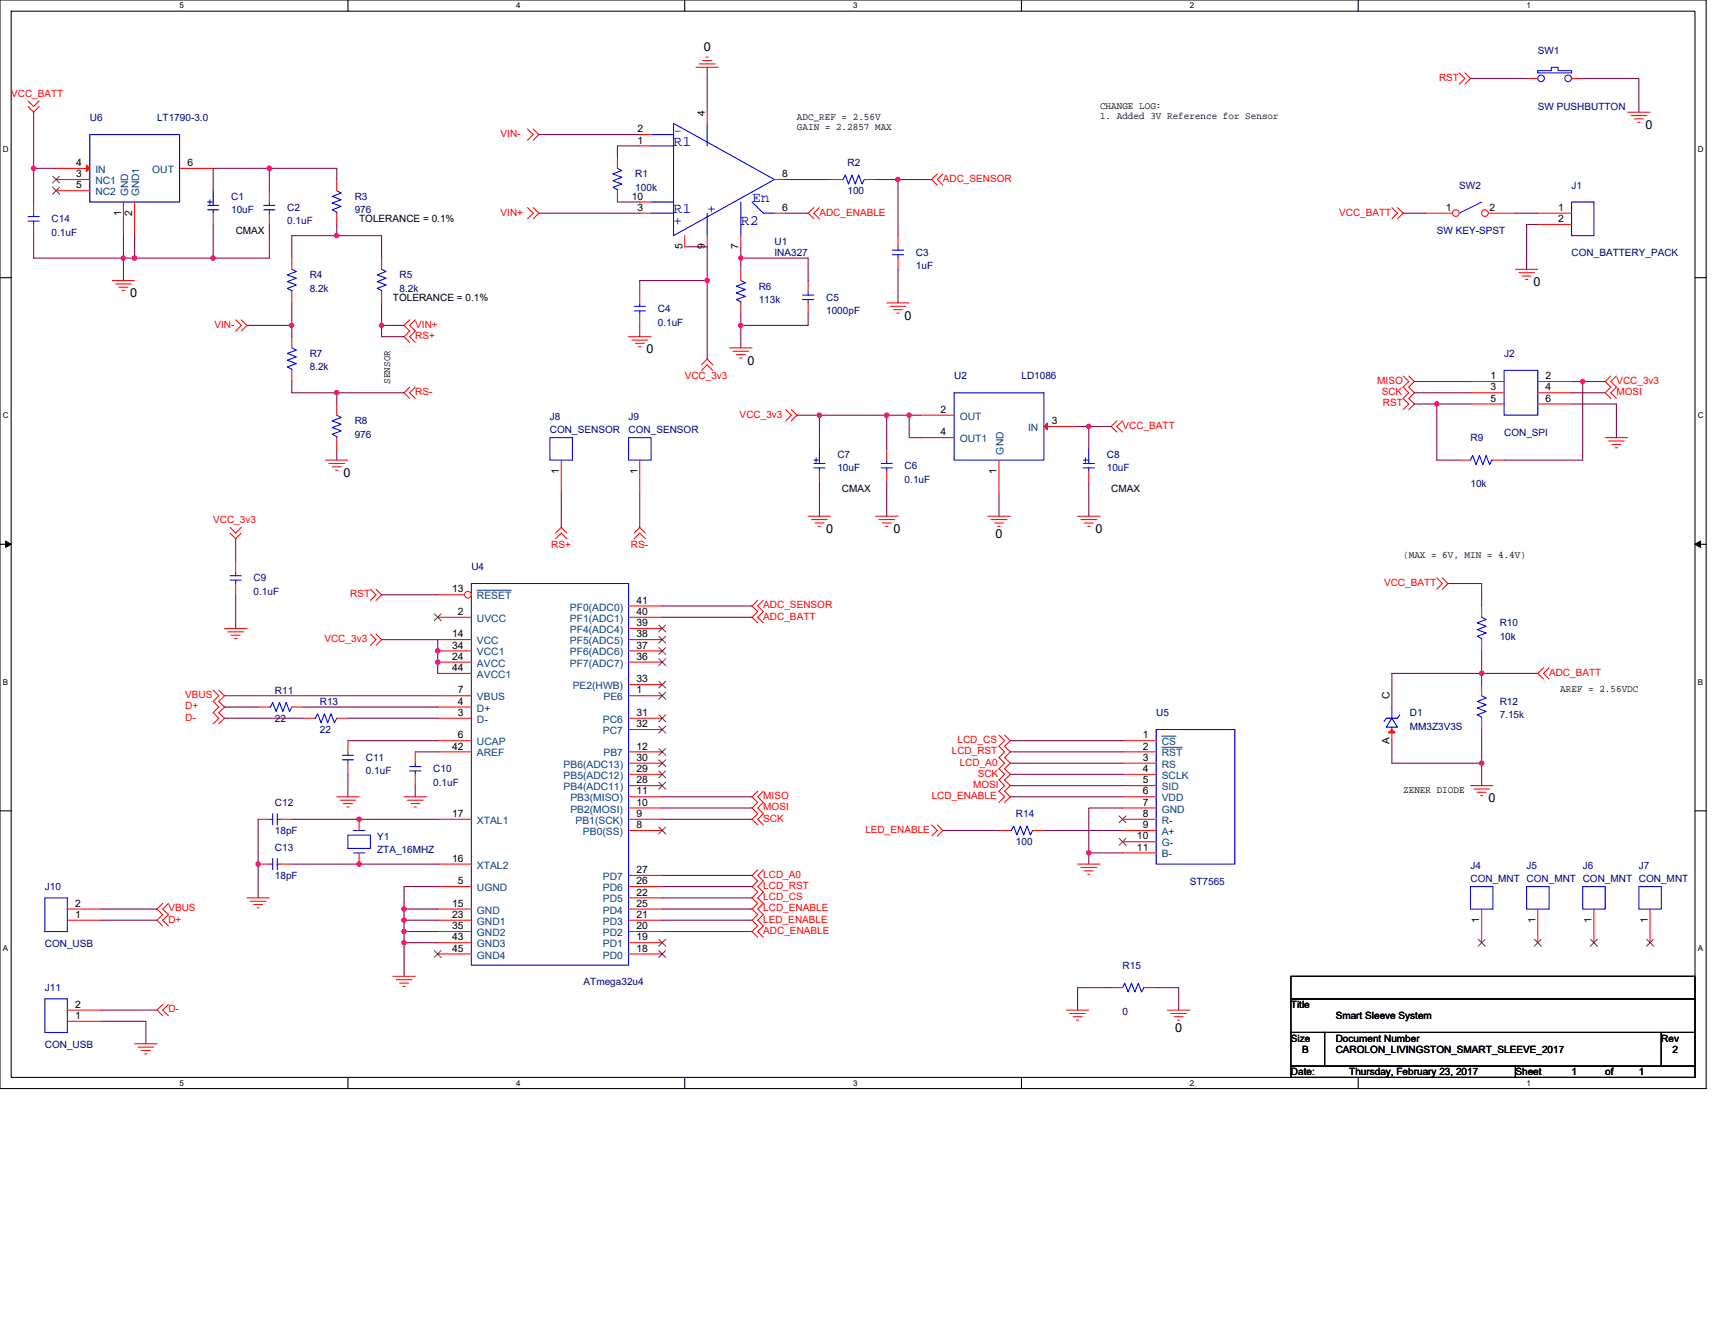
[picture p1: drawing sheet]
<svg xmlns="http://www.w3.org/2000/svg" width="279mm" height="216mm" viewBox="0 0 279 216" stroke-linecap="round" stroke-linejoin="round" font-family="sans-serif">
<path d="M0 0h278v177.4h-278zM1.8 1.8h274.3v173.8h-274.3z" fill="none" stroke="#000" stroke-width=".17"/>
<g fill="#fff">
<path d="M29.3 .2h.7v1.5h-.7z"/>
<path d="M29.3 175.7h.7v1.5h-.7z"/>
</g>
<path d="M56.7 0v1.8M56.7 175.6v1.8" fill="none" stroke="#000" stroke-width=".17"/>
<g fill="#fff">
<path d="M84.1 .2h.7v1.5h-.7z"/>
<path d="M84.1 175.7h.7v1.5h-.7z"/>
</g>
<path d="M111.5 0v1.8M111.5 175.6v1.8" fill="none" stroke="#000" stroke-width=".17"/>
<g fill="#fff">
<path d="M139 .2h.7v1.5h-.7z"/>
<path d="M139 175.7h.7v1.5h-.7z"/>
</g>
<path d="M166.4 0v1.8M166.4 175.6v1.8" fill="none" stroke="#000" stroke-width=".17"/>
<g fill="#fff">
<path d="M193.8 .2h.8v1.5h-.8z"/>
<path d="M193.8 175.7h.8v1.5h-.8z"/>
</g>
<path d="M221.3 0v1.8M221.3 175.6v1.8" fill="none" stroke="#000" stroke-width=".17"/>
<g fill="#fff">
<path d="M248.7 .2h.7v1.5h-.7z"/>
<path d="M248.7 175.7h.7v1.5h-.7z"/>
<path d="M.5 23.5h.9v1.5h-.9z"/>
<path d="M276.6 23.5h1v1.5h-1z"/>
<path d="M.5 67h.9v1.4h-.9z"/>
<path d="M276.6 67h1v1.4h-1z"/>
</g>
<path d="M0 45.3h1.8M276.1 45.3h1.9" fill="none" stroke="#000" stroke-width=".17"/>
<g fill="#fff">
<path d="M.5 110.4h.8v1.5h-.8z"/>
<path d="M276.6 110.4h.9v1.5h-.9z"/>
</g>
<path d="M0 88.7h1.8M276.1 88.7h1.9" fill="none" stroke="#000" stroke-width=".17"/>
<path d="M.9 88.2l.9 .5-.9 .5zM276.1 88.7l1-.5v1z" fill="#000" stroke="#000" stroke-width=".16"/>
<g fill="#fff">
<path d="M.5 153.8h.8v1.5h-.8z"/>
<path d="M276.6 153.8h.9v1.5h-.9z"/>
</g>
<path d="M0 132.1h1.8M276.1 132.1h1.9M210.3 159.1h65.8v3.7h-65.8zM210.3 162.8h65.8v5.4h-65.8zM210.3 168.2h5.5v5.5h-5.5zM210.3 173.7h36.6v1.9h-36.6zM215.8 168.2h54.9v5.5h-54.9zM246.9 173.7h29.2v1.9h-29.2zM270.7 168.2h5.4v5.5h-5.4z" fill="none" stroke="#000" stroke-width=".17"/>
<g fill="none" stroke="#f00" stroke-width=".17">
<path d="M4.6 17.4l.9 .9 .9-.9M4.6 16.4l.9 1 .9-1M113.4 11h3.6M113.9 10.4h2.6M114.5 9.9h1.4M115 9.3h.4M115.2 18.3v1.8M237.7 11.9l1 .9-1 .9M238.7 11.9l.9 .9-.9 .9M248.7 12.8h1.8M256 12.8h1.9M265.2 18.3h3.6"/>
<path d="M265.7 18.8h2.6M266.3 19.4h1.4M266.8 19.9h.4M85.9 21l1 .9-1 1M85.9 33.8l1 .9-1 .9M86.9 21l.9 .9-.9 1M86.9 33.8l.9 .9-.9 .9M100.6 25.6v1.8M100.6 31.1v1.8M104.2 21.9h1.9M104.2 34.7h1.9M104.2 23.8h1.9"/>
<path d="M104.2 32.9h1.9M111.5 38.4v1.8M115.2 38.4v1.8M120.7 38.4v1.8M126.2 29.3h1.8M126.2 34.7h1.8M132.6 33.8l-.9 .9 .9 .9M133.5 33.8l-.9 .9 .9 .9M152.7 28.3l-.9 1 .9 .9M153.6 28.3l-.9 1 .9 .9M226.8 33.8l.9 .9-.9 .9M227.7 33.8l.9 .9-.9 .9"/>
<path d="M250.5 34.7h5.5M250.5 36.6h5.5M18.3 45.7h3.6M18.8 46.3h2.6M19.4 46.8h1.4M19.9 47.3h.4M38.4 52.1l.9 .9-.9 .9M39.3 52.1l.9 .9-.9 .9M62.2 42.1v1.8M62.2 47.5v1.9M66.7 52.1l-.9 .9 .9 .9-.9 1 .9 .9M67.6 52.1l-.9 .9 .9 .9-.9 1 .9 .9"/>
<path d="M102.4 54.9h3.7M103 55.4h2.5M103.5 55.9h1.5M104.1 56.5h.3M104.2 51.2v1.8M104.2 47.5v1.9M114.3 59.4l.9-.9 .9 .9M118.9 56.7h3.6M119.4 57.2h2.6M120 57.8h1.4M120.5 58.3h.4M131.7 49.4v1.8"/>
<path d="M131.7 45.7v1.8M144.5 49.4h3.6M145 49.9h2.6M145.6 50.5h1.4M146.1 51h.4M246.9 43.9h3.6M247.4 44.4h2.6M248 45h1.4M248.5 45.5h.4M53 75h3.7M53.6 75.5h2.5M54.1 76.1h1.5"/>
<path d="M54.7 76.6h.3M66.7 63.1l-.9 .9 .9 .9M67.6 63.1l-.9 .9 .9 .9M91.4 75v5.5M114.3 60.3l.9-.9 .9 .9M128 66.7l.9 .9-.9 1M128.9 66.7l.9 .9-.9 1M144.5 76.8v1.8M144.5 73.2v1.8M181.9 68.6l-.9 .9 .9 .9M182.9 68.6l-1 .9 1 .9M228.6 61.3l.9 .9-.9 .9 .9 .9-.9 .9 .9 .9-.9 .9"/>
<path d="M229.5 61.3l.9 .9-.9 .9 .9 .9-.9 .9 .9 .9-.9 .9M261.5 71.3h3.7M262.1 71.9h2.5M262.4 61.3l-.9 .9 .9 .9-.9 .9 .9 .9M262.6 72.4h1.5M263.2 73h.3M263.3 61.3l-.9 .9 .9 .9-.9 .9 .9 .9M37.5 86.9l.9 .9 .9-.9M37.5 85.9l.9 1 .9-1M60.3 96l1 .9-1 .9M61.3 96l.9 .9-.9 .9M90.5 86.9l.9-1 1 1"/>
<path d="M90.5 87.8l.9-.9 1 .9M102.4 98.7h5.5M103.3 86.9l.9-1 1 1M103.3 87.8l.9-.9 1 .9M123.4 97.8l-.9 .9 .9 1-.9 .9 .9 .9M124.4 97.8l-1 .9 1 1-1 .9 1 .9M131.7 84.1h3.6M132.2 84.7h2.6M132.8 85.2h1.4M133.3 85.8h.4M142.6 84.1h3.7M143.2 84.7h2.6"/>
<path d="M143.7 85.2h1.5M144.3 85.8h.4M160.9 84.1h3.7M161.5 84.7h2.5M162 85.2h1.5M162.6 85.8h.3M175.6 84.1h3.6M176.1 84.7h2.6M176.7 85.2h1.4M177.2 85.8h.4M234.1 94.2l.9 .9-.9 .9M235 94.2l.9 .9-.9 .9"/>
<path d="M34.7 112.5l.9 .9-.9 .9 .9 .9-.9 .9 .9 .9-.9 .9M35.6 112.5l1 .9-1 .9 1 .9-1 .9 1 .9-1 .9M36.6 102.4h3.6M37.1 103h2.6M37.7 103.5h1.4M38.2 104.1h.4M42.1 115.2h1.8M47.5 115.2h1.9M49.4 117h1.8M54.9 117h1.8M60.3 103.3l1 .9-1 1M61.3 103.3l.9 .9-.9 1"/>
<path d="M71.3 104.2h5.5M71.3 106.1h5.5M71.3 107.9h5.5M71.3 115.2h5.5M71.3 117h5.5M71.3 100.6h5.5M102.4 106.1h5.5M102.4 107.9h5.5M102.4 117h5.5M102.4 118.9h5.5M102.4 113.4h5.5M102.4 111.5h5.5"/>
<path d="M162.8 119.8l.9 .9-.9 .9 .9 .9-.9 .9 .9 1-.9 .9 .9 .9-.9 .9 .9 .9-.9 .9 .9 .9-.9 .9M163.7 119.8l.9 .9-.9 .9 .9 .9-.9 .9 .9 1-.9 .9 .9 .9-.9 .9 .9 .9-.9 .9 .9 .9-.9 .9M251.5 108.8l-1 .9 1 .9M252.4 108.8l-.9 .9 .9 .9M42.1 133.5h1.8M45.7 133.5h1.8M54.9 129.8h3.6M55.4 130.4h2.6M55.9 130.9h1.5M56.5 131.5h.4M58.5 139v1.8M58.5 133.5v1.8"/>
<path d="M65.8 129.8h3.7M66.4 130.4h2.5M66.9 130.9h1.5M67.5 131.5h.3M67.6 126.2v1.8M67.6 122.5v1.9M71.3 120.7h5.5M71.3 122.5h5.5M102.4 124.4h5.5M102.4 122.5h5.5M102.4 126.2h5.5M102.4 128h5.5"/>
<path d="M102.4 129.8h5.5M102.4 133.5h5.5M102.4 135.3h5.5M102.4 131.7h5.5M123.4 128.9l-.9 .9 .9 .9-.9 1 .9 .9-.9 .9 .9 .9M124.4 128.9l-1 .9 1 .9-1 1 1 .9-1 .9 1 .9M151.8 134.4l.9 .9-.9 .9M152.7 134.4l.9 .9-.9 .9M239.6 128h3.6M240.1 128.6h2.6M240.7 129.1h1.4M241.2 129.6h.4"/>
<path d="M11 149.9h5.4M11 148.1h5.4M26.5 147.2l-.9 .9 .9 .9-.9 .9 .9 1M27.4 147.2l-.9 .9 .9 .9-.9 .9 .9 1M40.2 146.3h3.7M40.8 146.9h2.5M41.3 147.4h1.5M41.9 147.9h.3M64 159.1h3.6M64.6 159.6h2.5M71.3 144.5h5.5M71.3 149.9h5.5"/>
<path d="M71.3 151.8h5.5M71.3 153.6h5.5M71.3 148.1h5.5M102.4 142.6h5.5M102.4 144.5h5.5M102.4 146.3h5.5M102.4 148.1h5.5M123.4 141.7l-.9 .9 .9 1-.9 .9 .9 .9-.9 .9 .9 .9-.9 .9 .9 .9-.9 .9 .9 1-.9 .9 .9 .9M124.4 141.7l-1 .9 1 1-1 .9 1 .9-1 .9 1 .9-1 .9 1 .9-1 .9 1 1-1 .9 1 .9M175.6 140.8h3.6M176.1 141.4h2.6M176.7 141.9h1.4"/>
<path d="M177.2 142.5h.4M268.8 148.1v5.5M21.9 170.1h3.7M22.5 170.6h2.5M23 171.2h1.5M23.6 171.7h.3M26.5 163.7l-.9 .9 .9 .9M27.4 163.7l-.9 .9 .9 .9M65.1 160.2h1.5M65.6 160.7h.4M173.7 164.6h3.7M174.3 165.1h2.5"/>
<path d="M174.8 165.7h1.5M175.4 166.2h.3M190.2 164.6h3.6M190.7 165.1h2.6M191.3 165.7h1.4M191.8 166.2h.4"/>
</g>
<g fill="none" stroke="#00f" stroke-width=".17">
<path d="M250.5 11.5h2.2v-.5h1.1v.5h2.2v.4h-5.5zM100.6 27.4l.7 .4-1.5 .5 1.5 .6-1.5 .5 1.5 .6-1.5 .5 .8 .4v.2M106.1 34.7h3.6M106.1 21.9h3.6M106.1 23.8h3.6M106.1 32.9h3.6M109.7 20.1l16.5 9.2-16.5 9.1zM115.2 20.1v3.7M115.2 34.7v3.7M120.7 32.9v5.5M122.5 32.9l1.9 1.8h1.8M256 32.9h3.7v5.5h-3.7z"/>
<path d="M62.2 43.9l.7 .3-1.5 .6 1.5 .5-1.5 .6 1.5 .5-1.5 .6 .8 .3v.2M103.3 50.7h1.9M103.3 49.9h1.9M104.2 49.4v.5M104.2 50.7v.5M130.7 48.8h1.9M130.7 48.1h1.9M131.7 47.5v.6M131.7 48.8v.6M89.6 71.3h3.7v3.7h-3.7zM143.6 76.2h1.8M143.6 75.5h1.8"/>
<path d="M144.5 75v.5M144.5 76.2v.6M76.8 95.1h25.6v62.2h-25.6zM43.9 115.2h.2l.3-.7 .6 1.4 .5-1.4 .6 1.4 .5-1.4 .6 1.4 .3-.7M51.2 117h.2l.4-.7 .5 1.5 .6-1.5 .5 1.5 .5-1.5 .6 1.5 .4-.8M43.9 133.5h.5M44.4 132.6v1.8M45.2 132.6v1.8M45.2 133.5h.5M56.7 136.1h3.6v2.1h-3.6zM57.6 139h1.8M57.6 135.3h1.8"/>
<path d="M66.7 125.6h1.9M66.7 124.9h1.9M67.6 124.4v.5M67.6 125.6v.6M7.3 146.3h3.7v5.5h-3.7zM267 144.5h3.7v3.6h-3.7z"/>
<circle cx="251.1" cy="12.8" r=".54"/>
<circle cx="255.5" cy="12.8" r=".54"/>
</g>
<g fill="none" stroke="#804000" stroke-width=".16">
<path d="M70.8 100l1.1 1.2M71.9 100l-1.2 1.2M107.3 105.5l1.2 1.1M107.3 107.3l1.2 1.2M107.3 116.5l1.2 1.1M107.3 118.3l1.2 1.1M107.3 112.8l1.2 1.1M107.3 111l1.2 1.1M108.4 105.5l-1.1 1.1M108.4 107.3l-1.1 1.2M108.4 116.5l-1.1 1.1M108.4 118.3l-1.1 1.1"/>
<path d="M108.4 112.8l-1.1 1.1M108.4 111l-1.1 1.1M107.3 123.8l1.2 1.1M107.3 122l1.2 1.1M107.3 125.6l1.2 1.1M107.3 127.5l1.2 1.1M107.3 134.8l1.2 1.1M108.4 123.8l-1.1 1.1M108.4 122l-1.1 1.1M108.4 125.6l-1.1 1.1M108.4 127.5l-1.1 1.1M108.4 134.8l-1.1 1.1"/>
<path d="M268.3 153.1l1.1 1.1M269.4 153.1l-1.2 1.1"/>
</g>
<circle cx="76.2" cy="96.9" r=".54" fill="#fff" stroke="#f00" stroke-width=".17"/>
<g fill="none" stroke="#f00" stroke-width=".17">
<path d="M34.7 31.1h.1M34.7 34.7v1.9M54.9 29.3v1.8M54.9 34.7v1.9M135.3 29.3h1.9M140.8 29.3h1.8M104.2 75v5.5M133.5 73.2h.1M133.5 76.8v1.8M149.9 67.6h5.5M149.9 71.3h5.5M162.8 75v5.5"/>
<path d="M170.1 69.5h5.5M177.4 73.2h.1M177.4 76.8v1.8M239.6 62.2h5.4M239.6 64h5.4M239.6 65.8h5.4M250.5 62.2h5.5M250.5 64h5.5M250.5 65.8h5.5M38.4 95.1v1.8M38.4 91.4v1.9M71.3 96.9h4.4"/>
<path d="M71.3 109.7h5.5M71.3 113.4h5.5M102.4 104.2h5.5M102.4 102.4h5.5M102.4 100.6h5.5M226.8 118.9v1.8M226.8 115.2h.1M241.4 111.5v1.9M241.4 117v1.9M56.7 124.4v1.8M56.7 120.7v1.8M71.3 133.5h5.5"/>
<path d="M162.8 135.3h1.8M168.2 135.3h1.9M182.9 120.7h5.5M182.9 122.5h5.5M182.9 124.4h5.5M182.9 126.2h5.5M182.9 128h5.5M182.9 129.8h5.5M182.9 131.7h5.5M182.9 133.5h5.5M182.9 135.3h5.5M182.9 137.2h5.5"/>
<path d="M182.9 139h5.5M71.3 140.8h5.5M71.3 155.4h5.5M102.4 149.9h5.5M102.4 151.8h5.5M102.4 153.6h5.5M102.4 155.4h5.5M250.5 148.1v5.5M259.7 148.1v5.5"/>
</g>
<path d="M77.7 96.2h5.6M189.3 120h2.3M189.3 121.8h3.3" fill="none" stroke="#004080" stroke-width=".16"/>
<g fill="none" stroke="#804000" stroke-width=".16">
<path d="M107.3 103.7l1.2 1.1M107.3 101.9l1.2 1.1M108.4 103.7l-1.1 1.1M108.4 101.9l-1.1 1.1M182.3 132.9l1.2 1.2M182.3 136.6l1.2 1.1M183.4 132.9l-1.1 1.2M183.4 136.6l-1.1 1.1M70.8 154.9l1.1 1.1M71.9 154.9l-1.2 1.1M107.3 153.1l1.2 1.1M107.3 154.9l1.2 1.1"/>
<path d="M108.4 153.1l-1.1 1.1M108.4 154.9l-1.1 1.1M250 153.1l1.1 1.1M251.1 153.1l-1.1 1.1M259.1 153.1l1.1 1.1M260.2 153.1l-1.1 1.1"/>
</g>
<g fill="none" stroke="#00f" stroke-width=".17">
<path d="M33.8 32.9h.8M33.8 33.5h1.8M33.8 34.2h1.8M34.2 32.6v.7M34.7 31.1v2.4M34.7 34.2v.5M54.9 31.1l.7 .4-1.5 .5 1.5 .6-1.5 .5 1.5 .5-1.5 .6 .8 .4v.1M137.2 29.3h.1l.4-.8 .5 1.5 .6-1.5 .5 1.5 .6-1.5 .5 1.5 .4-.7M241.4 32.9l-3.7 1.8M102.4 71.3h3.7v3.7h-3.7zM132.6 75.5h1.8M132.6 76.2h1.8"/>
<path d="M132.6 75h.7M132.9 74.6v.7M133.5 76.2v.6M133.5 73.2v2.3M155.4 64h14.7v11h-14.7zM176.5 75h.7M176.5 75.5h1.8M176.5 76.2h1.8M176.8 74.6v.7M177.4 76.2v.6M177.4 73.2v2.3M245 60.3h5.5v7.3h-5.5z"/>
<path d="M37.5 94.5h1.8M37.5 93.8h1.8M38.4 93.3v.5M38.4 94.5v.6M188.4 118.9h12.8v21.9h-12.8zM226.8 115.2v1.8M226.8 117l.9 1.5h-1.9zM226.8 118.5v.4M228 116.5l-.3 .5h-1.9l-.3 .6M241.4 113.4l.7 .3-1.4 .6 1.4 .6-1.4 .5 1.4 .5-1.4 .6 .7 .4v.1M55.8 123.8h1.8M55.8 123.1h1.8"/>
<path d="M56.7 122.5v.6M56.7 123.8v.6M164.6 135.3h.2l.3-.7 .6 1.5 .5-1.5 .6 1.5 .5-1.5 .6 1.5 .3-.8M248.7 144.5h3.7v3.6h-3.7zM257.9 144.5h3.6v3.6h-3.6z"/>
</g>
<g fill="#f00" stroke="#f00" stroke-width=".17">
<path d="M170.1 69.5l.5-.6v1.1z"/>
<path d="M226.2 119.4l.6-.5 .5 .5z"/>
</g>
<circle cx="237.2" cy="34.7" r=".54" fill="#fff" stroke="#f00" stroke-width=".17"/>
<path d="M232.2 34.7h4.4" fill="none" stroke="#f00" stroke-width=".17"/>
<circle cx="241.9" cy="34.7" r=".54" fill="#fff" stroke="#f00" stroke-width=".17"/>
<g fill="none" stroke="#f00" stroke-width=".17">
<path d="M5.5 36.6v1.8M5.5 32.9v1.8M9.1 27.4h5.5M9.1 29.3h5.5M9.1 31.1h5.5M20.1 32.9v5.5M21.9 32.9v5.5M29.3 27.4h5.4M43.9 34.7v1.9M43.9 31.1v1.8M146.3 38.4v1.8M242.5 34.7h4.4"/>
<path d="M47.5 54.9v1.8M47.5 42.1v1.8M47.5 47.5v1.9M120.7 43.9v1.8M120.7 49.4v1.8M146.3 42.1v1.8M47.5 60.3v1.9M54.9 65.8v1.8M54.9 71.3v1.9M237.7 75h1.9M243.2 75h1.8M241.4 98.7v1.9"/>
<path d="M241.4 104.2v1.9M42.1 140.8h1.8M45.7 140.8h1.8M241.4 148.1v5.5M11 166.4h5.4M11 164.6h5.4M181 160.9h1.9M186.5 160.9h1.9"/>
</g>
<g fill="none" stroke="#00f" stroke-width=".17">
<path d="M4.6 36h1.8M4.6 35.3h1.8M5.5 34.7v.6M5.5 36v.6M14.6 21.9h14.7v11h-14.7zM43 34.2h1.8M43 33.5h1.8M43.9 32.9v.6M43.9 34.2v.5M47.5 56.7l.8 .3-1.5 .6 1.5 .5-1.5 .6 1.5 .5-1.5 .6 .7 .4v.1M47.5 43.9l.8 .3-1.5 .6 1.5 .5-1.5 .6 1.5 .5-1.5 .6 .7 .3v.2M120.7 45.7l.7 .4-1.4 .5 1.4 .6-1.4 .5 1.4 .6-1.4 .5 .7 .4v.2"/>
<path d="M145.4 41.5h1.8M145.4 40.8h1.8M146.3 40.2v.6M146.3 41.5v.6M54.9 67.6l.7 .4-1.5 .6 1.5 .5-1.5 .6 1.5 .5-1.5 .6 .8 .3v.2M239.6 75l.3-.8 .6 1.5 .5-1.5 .6 1.5 .5-1.5 .6 1.5 .3-.7h.2M241.4 100.6l.7 .3-1.4 .6 1.4 .5-1.4 .6 1.4 .5-1.4 .6 .7 .4v.1M44.4 139.9v1.8M45.2 139.9v1.8M43.9 140.8h.5M45.2 140.8h.5M239.6 144.5h3.6v3.6h-3.6z"/>
<path d="M7.3 162.8h3.7v5.4h-3.7zM182.9 160.9l.3-.7 .6 1.4 .5-1.4 .6 1.4 .5-1.4 .6 1.4 .4-.7h.1"/>
</g>
<path d="M8.6 28.7l1.1 1.1M8.6 30.5l1.1 1.1M9.7 28.7l-1.1 1.1M9.7 30.5l-1.1 1.1M240.8 153.1l1.2 1.1M241.9 153.1l-1.1 1.1" fill="none" stroke="#804000" stroke-width=".16"/>
<path d="M14.1 26.9l.5 .5-.5 .6z" fill="#f00" stroke="#f00" stroke-width=".17"/>
<g fill="none" stroke="#800040" stroke-width=".17">
<path d="M5.5 18.3v9.1M115.2 11v7.3M239.6 12.8h9.1M257.9 12.8h9.1v5.5M5.5 27.4h3.6M5.5 27.4v5.5M5.5 38.4v3.7h14.6M20.1 38.4v3.7M21.9 38.4v3.7M34.7 36.6v5.5M43.9 36.6v5.5h-9.2M43.9 27.4h11v1.9"/>
<path d="M43.9 27.4h-9.2v3.7M43.9 27.4v3.7M54.9 38.4h7.3v3.7M54.9 36.6v1.8M54.9 38.4h-7.4v3.7M87.8 21.9h16.4M87.8 34.7h16.4M100.6 32.9h3.6M104.2 23.8h-3.6v1.8M128 34.7h3.7M128 29.3h7.3M142.6 29.3h3.7"/>
<path d="M146.3 29.3v9.1M146.3 29.3h5.5M228.6 34.7h3.6M246.9 34.7h3.6M250.5 36.6h-1.8v7.3M20.1 42.1h1.8M20.1 42.1v3.6M21.9 42.1h12.8M40.2 53h7.3M47.5 53v1.9M47.5 49.4v3.6M62.2 49.4v3.6"/>
<path d="M62.2 53v1.9h3.6M62.2 53h3.6M104.2 53v1.9M111.5 40.2h3.7v5.5M115.2 45.7h-11v1.8M115.2 45.7v12.8M120.7 53v3.7M120.7 51.2v1.8M120.7 42.1h11v3.6M120.7 40.2v1.9M120.7 42.1v1.8M131.7 51.2v1.8h-11"/>
<path d="M146.3 43.9v5.5M47.5 62.2v1.8h7.4M54.9 73.2v1.8M54.9 64v1.8M54.9 64h10.9M129.8 67.6h3.7M133.5 78.6v5.5M144.5 78.6v5.5M144.5 67.6h-11v5.6M148.1 67.6h-3.6v5.6M148.1 67.6v3.7h1.8M148.1 67.6h1.8"/>
<path d="M175.6 69.5h1.8M177.4 69.5v3.7M177.4 69.5h3.6M177.4 78.6v5.5M230.4 65.8h3.7M230.4 62.2h9.2M230.4 64h9.2M234.1 65.8v9.2h3.6M234.1 65.8h5.5M256 64h5.5M256 62.2h1.9M256 65.8h7.3v5.5"/>
<path d="M257.9 62.2v12.8h-12.9M257.9 62.2h3.6M38.4 87.8v3.6M38.4 96.9v5.5M62.2 96.9h9.1M91.4 80.5v5.4M104.2 80.5v5.4M107.9 98.7h14.6M162.8 80.5v3.6M235.9 95.1h5.5v3.6M36.6 113.4h34.7M36.6 117h12.8"/>
<path d="M36.6 115.2h5.5M49.4 115.2h21.9M56.7 117h14.6M62.2 104.2h9.1v5.5M107.9 100.6h14.6M241.4 109.7h9.1M241.4 106.1v3.6M241.4 109.7h-14.6v5.5M241.4 109.7v1.8M241.4 118.9v5.5M42.1 133.5v12.8M56.7 126.2v3.6"/>
<path d="M56.7 120.7h14.6M67.6 128v1.8M67.6 122.5h3.7M71.3 133.5h-23.8M107.9 129.8h14.6M107.9 131.7h14.6M107.9 133.5h14.6M153.6 135.3h9.2M164.6 129.8h18.3M164.6 128h18.3M164.6 126.2h18.3M164.6 122.5h18.3"/>
<path d="M164.6 124.4h18.3M164.6 120.7h18.3M170.1 135.3h12.8M182.9 131.7h-5.5v7.3M182.9 139h-5.5v1.8M226.8 120.7v3.7h14.6M241.4 124.4v3.6M16.4 148.1h9.2M16.4 149.9h9.2M65.8 148.1h5.5M65.8 149.9h5.5M65.8 151.8h5.5"/>
<path d="M65.8 153.6h5.5M65.8 148.1v1.8M65.8 149.9v1.9M65.8 151.8v1.8M65.8 153.6v5.5M71.3 140.8h-23.8M71.3 144.5h-5.5v3.6M107.9 146.3h14.6M107.9 144.5h14.6M107.9 142.6h14.6M107.9 148.1h14.6M107.9 149.9h14.6"/>
<path d="M107.9 151.8h14.6M16.4 164.6h9.2M16.4 166.4h7.4v3.7M181 160.9h-5.4v3.7M188.4 160.9h3.6v3.7"/>
</g>
<g fill="#f0f" stroke="#f0f" stroke-width=".17">
<circle cx="54.8" cy="38.4" r=".36"/>
<circle cx="47.5" cy="53" r=".35"/>
<circle cx="62.2" cy="53" r=".35"/>
<circle cx="54.8" cy="64" r=".36"/>
<circle cx="65.8" cy="148.1" r=".35"/>
<circle cx="65.8" cy="149.9" r=".36"/>
<circle cx="65.8" cy="151.8" r=".35"/>
<circle cx="65.8" cy="153.6" r=".35"/>
<circle cx="58.5" cy="133.5" r=".36"/>
<circle cx="58.5" cy="140.8" r=".36"/>
<circle cx="42" cy="140.8" r=".36"/>
<circle cx="257.8" cy="62.2" r=".35"/>
<circle cx="234.1" cy="65.8" r=".35"/>
<circle cx="241.4" cy="109.7" r=".36"/>
<circle cx="241.4" cy="124.3" r=".36"/>
<circle cx="71.3" cy="106.1" r=".35"/>
<circle cx="71.3" cy="107.9" r=".35"/>
<circle cx="177.4" cy="139" r=".36"/>
<circle cx="146.3" cy="29.2" r=".36"/>
<circle cx="120.7" cy="42" r=".35"/>
<circle cx="115.2" cy="45.7" r=".36"/>
<circle cx="120.7" cy="53" r=".35"/>
<circle cx="148.1" cy="67.6" r=".36"/>
<circle cx="133.5" cy="67.6" r=".36"/>
<circle cx="144.4" cy="67.6" r=".36"/>
<circle cx="177.4" cy="69.5" r=".36"/>
<circle cx="21.9" cy="42" r=".36"/>
<circle cx="20.1" cy="42" r=".35"/>
<circle cx="34.7" cy="42" r=".35"/>
<circle cx="43.9" cy="27.4" r=".36"/>
<circle cx="5.5" cy="27.4" r=".36"/>
</g>
<g font-size="2.4" fill="#00f">
<text x="109.7" y="22">-</text>
<text x="109.7" y="23.8">R1</text>
<text x="109.7" y="34.8">R1</text>
<text x="115.2" y="34.8">+</text>
<text x="122.5" y="32.9">En</text>
<text x="109.7" y="36.6">+</text>
<text x="120.7" y="36.6">R2</text>
</g>
<g font-size="2">
<text x="114.7" y="8.4">0</text>
<text x="268.1" y="21">0</text>
<text x="249.8" y="46.6">0</text>
<text x="21.2" y="48.4">0</text>
<text x="147.4" y="52.1">0</text>
<text x="105.3" y="57.6">0</text>
<text x="121.8" y="59.4">0</text>
<text x="55.9" y="77.7">0</text>
<text x="134.6" y="86.8">0</text>
<text x="145.6" y="86.8">0</text>
<text x="162.2" y="87.7">0</text>
<text x="178.5" y="86.8">0</text>
<text x="242.5" y="130.7">0</text>
<text x="191.5" y="168.2">0</text>
</g>
<g font-size="1.7">
<text x="103.9" y="21.5">2</text>
<text x="103.9" y="23.4">1</text>
<text x="114.8" y="18.8" transform="rotate(-90 114.8 18.8)">4</text>
<text x="12.4" y="27.1">4</text>
<text x="12.4" y="28.9">3</text>
<text x="30.5" y="27.1">6</text>
<text x="127.4" y="28.9">8</text>
<text x="12.4" y="30.7">5</text>
<text x="19.7" y="35.1" transform="rotate(-90 19.7 35.1)">1</text>
<text x="21.5" y="35.1" transform="rotate(-90 21.5 35.1)">2</text>
<text x="102.9" y="32.5">10</text>
<text x="103.9" y="34.4">3</text>
<text x="127.4" y="34.4">6</text>
<text x="235.5" y="34.4">1</text>
<text x="242.7" y="34.4">2</text>
<text x="253.8" y="34.4">1</text>
<text x="111.2" y="40.6" transform="rotate(-90 111.2 40.6)">5</text>
<text x="114.8" y="40.6" transform="rotate(-90 114.8 40.6)">9</text>
<text x="120.3" y="40.6" transform="rotate(-90 120.3 40.6)">7</text>
<text x="253.8" y="36.2">2</text>
<text x="242.8" y="61.8">1</text>
<text x="242.8" y="63.6">3</text>
<text x="242.8" y="65.4">5</text>
<text x="251.8" y="61.8">2</text>
<text x="251.8" y="63.6">4</text>
<text x="251.8" y="65.4">6</text>
<text x="153.2" y="67.3">2</text>
<text x="153.2" y="70.9">4</text>
<text x="171.3" y="69.1">3</text>
<text x="91.1" y="77.2" transform="rotate(-90 91.1 77.2)">1</text>
<text x="103.8" y="77.2" transform="rotate(-90 103.8 77.2)">1</text>
<text x="162.4" y="77.2" transform="rotate(-90 162.4 77.2)">1</text>
<text x="73.7" y="96.5">13</text>
<text x="74.6" y="100.2">2</text>
<text x="103.7" y="98.4">41</text>
<text x="103.7" y="100.2">40</text>
<text x="73.7" y="103.8">14</text>
<text x="73.7" y="105.7">34</text>
<text x="73.7" y="107.5">24</text>
<text x="103.7" y="105.7">37</text>
<text x="103.7" y="107.5">36</text>
<text x="103.7" y="103.8">38</text>
<text x="103.7" y="102">39</text>
<text x="73.7" y="109.3">44</text>
<text x="74.6" y="113">7</text>
<text x="103.7" y="111.2">33</text>
<text x="103.7" y="113">1</text>
<text x="226.4" y="113.9" transform="rotate(-90 226.4 113.9)">C</text>
<text x="74.6" y="114.8">4</text>
<text x="74.6" y="116.6">3</text>
<text x="103.7" y="116.6">31</text>
<text x="103.7" y="118.5">32</text>
<text x="73.7" y="122.1">42</text>
<text x="74.6" y="120.3">6</text>
<text x="103.7" y="124">30</text>
<text x="103.7" y="125.8">29</text>
<text x="103.7" y="122.1">12</text>
<text x="186.2" y="120.3">1</text>
<text x="186.2" y="122.1">2</text>
<text x="186.2" y="124">3</text>
<text x="186.2" y="125.8">4</text>
<text x="226.4" y="121.3" transform="rotate(-90 226.4 121.3)">A</text>
<text x="103.7" y="129.5">11</text>
<text x="103.7" y="131.3">10</text>
<text x="103.7" y="127.6">28</text>
<text x="186.2" y="127.6">5</text>
<text x="186.2" y="129.5">6</text>
<text x="186.2" y="131.3">7</text>
<text x="73.7" y="133.1">17</text>
<text x="103.7" y="133.1">9</text>
<text x="103.7" y="134.9">8</text>
<text x="185.2" y="136.8">10</text>
<text x="186.2" y="133.1">8</text>
<text x="186.2" y="134.9">9</text>
<text x="73.7" y="140.4">16</text>
<text x="103.7" y="142.3">27</text>
<text x="185.2" y="138.6">11</text>
<text x="12.2" y="149.6">1</text>
<text x="12.2" y="147.7">2</text>
<text x="73.7" y="149.6">23</text>
<text x="73.7" y="147.7">15</text>
<text x="74.6" y="144.1">5</text>
<text x="103.7" y="144.1">26</text>
<text x="103.7" y="145.9">22</text>
<text x="103.7" y="147.7">25</text>
<text x="103.7" y="149.6">21</text>
<text x="73.7" y="151.4">35</text>
<text x="73.7" y="153.2">43</text>
<text x="73.7" y="155.1">45</text>
<text x="103.7" y="151.4">20</text>
<text x="103.7" y="153.2">19</text>
<text x="103.7" y="155.1">18</text>
<text x="241" y="150.3" transform="rotate(-90 241 150.3)">1</text>
<text x="250.1" y="150.3" transform="rotate(-90 250.1 150.3)">1</text>
<text x="259.3" y="150.3" transform="rotate(-90 259.3 150.3)">1</text>
<text x="268.4" y="150.3" transform="rotate(-90 268.4 150.3)">1</text>
<text x="12.2" y="166">1</text>
<text x="12.2" y="164.2">2</text>
</g>
<g font-size="1.7" fill="#004080">
<text x="15.5" y="28.2">IN</text>
<text x="15.5" y="30">NC1</text>
<text x="24.8" y="28.2">OUT</text>
<text x="15.5" y="31.8">NC2</text>
<text x="20.9" y="32" transform="rotate(-90 20.9 32)">GND</text>
<text x="22.7" y="32" transform="rotate(-90 22.7 32)">GND1</text>
<text x="156.4" y="68.4">OUT</text>
<text x="167.5" y="70.2">IN</text>
<text x="156.4" y="72.1">OUT1</text>
<text x="163.5" y="74.1" transform="rotate(-90 163.5 74.1)">GND</text>
<text x="77.7" y="101.3">UVCC</text>
<text x="77.7" y="97.7">RESET</text>
<text x="92.9" y="99.5">PF0(ADC0)</text>
<text x="92.9" y="101.3">PF1(ADC1)</text>
<text x="77.7" y="105">VCC</text>
<text x="77.7" y="106.8">VCC1</text>
<text x="92.9" y="106.8">PF6(ADC6)</text>
<text x="92.9" y="105">PF5(ADC5)</text>
<text x="92.9" y="103.1">PF4(ADC4)</text>
<text x="77.7" y="108.6">AVCC</text>
<text x="77.7" y="110.5">AVCC1</text>
<text x="92.9" y="108.6">PF7(ADC7)</text>
<text x="93.3" y="112.3">PE2(HWB)</text>
<text x="77.7" y="116">D+</text>
<text x="77.7" y="117.8">D-</text>
<text x="77.7" y="114.1">VBUS</text>
<text x="98.2" y="117.8">PC6</text>
<text x="98.2" y="119.6">PC7</text>
<text x="98.3" y="114.1">PE6</text>
<text x="77.7" y="121.4">UCAP</text>
<text x="77.7" y="123.3">AREF</text>
<text x="91.8" y="125.1">PB6(ADC13)</text>
<text x="98.3" y="123.3">PB7</text>
<text x="189.3" y="121.4">CS</text>
<text x="189.3" y="123.3">RST</text>
<text x="189.3" y="125.1">RS</text>
<text x="91.8" y="126.9">PB5(ADC12)</text>
<text x="91.8" y="128.8">PB4(ADC11)</text>
<text x="92.9" y="130.6">PB3(MISO)</text>
<text x="189.3" y="126.9">SCLK</text>
<text x="189.3" y="128.8">SID</text>
<text x="189.3" y="130.6">VDD</text>
<text x="77.7" y="134.2">XTAL1</text>
<text x="92.9" y="132.4">PB2(MOSI)</text>
<text x="93.8" y="134.2">PB1(SCK)</text>
<text x="95" y="136.1">PB0(SS)</text>
<text x="189.3" y="132.4">GND</text>
<text x="189.3" y="134.2">R-</text>
<text x="189.3" y="136.1">A+</text>
<text x="189.3" y="137.9">G-</text>
<text x="77.7" y="141.5">XTAL2</text>
<text x="98.2" y="143.4">PD7</text>
<text x="189.3" y="139.7">B-</text>
<text x="77.7" y="145.2">UGND</text>
<text x="77.7" y="148.9">GND</text>
<text x="98.2" y="145.2">PD6</text>
<text x="98.2" y="147">PD5</text>
<text x="98.2" y="148.9">PD4</text>
<text x="77.7" y="150.7">GND1</text>
<text x="77.7" y="152.5">GND2</text>
<text x="77.7" y="154.3">GND3</text>
<text x="98.2" y="150.7">PD3</text>
<text x="98.2" y="152.5">PD2</text>
<text x="98.2" y="154.3">PD1</text>
<text x="77.7" y="156.2">GND4</text>
<text x="98.2" y="156.2">PD0</text>
</g>
<g font-size="1.6" fill="#000080">
<text x="250.5" y="8.8">SW1</text>
<text x="250.5" y="17.9">SW PUSHBUTTON</text>
<text x="14.6" y="19.8">U6</text>
<text x="25.6" y="19.8">LT1790-3.0</text>
<text x="103.5" y="28.9">R1</text>
<text x="138.1" y="27.1">R2</text>
<text x="37.7" y="32.6">C1</text>
<text x="37.7" y="34.8">10uF</text>
<text x="46.8" y="34.4">C2</text>
<text x="57.8" y="32.6">R3</text>
<text x="57.8" y="34.8">976</text>
<text x="103.5" y="31.1">100k</text>
<text x="138.1" y="31.6">100</text>
<text x="237.7" y="30.7">SW2</text>
<text x="256" y="30.7">J1</text>
<text x="8.4" y="36.2">C14</text>
<text x="8.4" y="38.4">0.1uF</text>
<text x="46.8" y="36.6">0.1uF</text>
<text x="126.2" y="39.9">U1</text>
<text x="126.2" y="41.7">INA327</text>
<text x="149.2" y="41.7">C3</text>
<text x="234.1" y="38.1">SW KEY-SPST</text>
<text x="256" y="41.7">CON_BATTERY_PACK</text>
<text x="50.5" y="45.4">R4</text>
<text x="50.5" y="47.6">8.2k</text>
<text x="65.1" y="45.4">R5</text>
<text x="65.1" y="47.6">8.2k</text>
<text x="123.6" y="47.2">R6</text>
<text x="149.2" y="43.9">1uF</text>
<text x="107.2" y="50.8">C4</text>
<text x="107.2" y="53">0.1uF</text>
<text x="123.6" y="49.4">113k</text>
<text x="134.6" y="49">C5</text>
<text x="134.6" y="51.2">1000pF</text>
<text x="50.5" y="58.2">R7</text>
<text x="245" y="58.2">J2</text>
<text x="50.5" y="60.4">8.2k</text>
<text x="155.4" y="61.8">U2</text>
<text x="166.4" y="61.8">LD1086</text>
<text x="57.8" y="69.1">R8</text>
<text x="57.8" y="71.3">976</text>
<text x="89.6" y="68.4">J8</text>
<text x="89.6" y="70.6">CON_SENSOR</text>
<text x="102.4" y="68.4">J9</text>
<text x="102.4" y="70.6">CON_SENSOR</text>
<text x="239.6" y="71.9">R9</text>
<text x="245" y="71">CON_SPI</text>
<text x="136.4" y="74.6">C7</text>
<text x="136.4" y="76.8">10uF</text>
<text x="147.4" y="76.5">C6</text>
<text x="180.3" y="74.6">C8</text>
<text x="180.3" y="76.8">10uF</text>
<text x="147.4" y="78.7">0.1uF</text>
<text x="239.6" y="79.4">10k</text>
<text x="41.3" y="94.7">C9</text>
<text x="76.8" y="92.9">U4</text>
<text x="41.3" y="96.9">0.1uF</text>
<text x="244.3" y="102.1">R10</text>
<text x="244.3" y="104.2">10k</text>
<text x="44.8" y="113">R11</text>
<text x="44.8" y="117.6">22</text>
<text x="52.1" y="114.9">R13</text>
<text x="52.1" y="119.4">22</text>
<text x="188.4" y="116.7">U5</text>
<text x="229.7" y="116.7">D1</text>
<text x="229.7" y="118.9">MM3Z3V3S</text>
<text x="244.3" y="114.9">R12</text>
<text x="244.3" y="117.1">7.15k</text>
<text x="59.6" y="124">C11</text>
<text x="70.6" y="125.8">C10</text>
<text x="44.8" y="131.3">C12</text>
<text x="59.6" y="126.2">0.1uF</text>
<text x="70.6" y="128">0.1uF</text>
<text x="44.8" y="135.9">18pF</text>
<text x="61.4" y="136.8">Y1</text>
<text x="165.5" y="133.1">R14</text>
<text x="165.5" y="137.7">100</text>
<text x="44.8" y="138.6">C13</text>
<text x="44.8" y="143.2">18pF</text>
<text x="61.4" y="139">ZTA_16MHZ</text>
<text x="239.6" y="141.6">J4</text>
<text x="239.6" y="143.8">CON_MNT CON_MNT CON_MNT CON_MNT</text>
<text x="248.7" y="141.6">J5</text>
<text x="257.9" y="141.6">J6</text>
<text x="267" y="141.6">J7</text>
<text x="7.3" y="145">J10</text>
<text x="193.8" y="144.1">ST7565</text>
<text x="7.3" y="154.4">CON_USB</text>
<text x="7.3" y="161.5">J11</text>
<text x="95.1" y="160.6">ATmega32u4</text>
<text x="182.9" y="157.8">R15</text>
<text x="182.9" y="165.3">0</text>
<text x="7.3" y="170.8">CON_USB</text>
</g>
<g font-size="1.6" fill="#f00">
<text x="1.8" y="15.7">VCC_BATT</text>
<text x="234.4" y="13.2">RST</text>
<text x="81.6" y="22.3">VIN-</text>
<text x="153.6" y="29.6">ADC_SENSOR</text>
<text x="81.6" y="35.1">VIN+</text>
<text x="133.5" y="35.1">ADC_ENABLE</text>
<text x="218.2" y="35.1">VCC_BATT</text>
<text x="34.9" y="53.4">VIN-</text>
<text x="67.6" y="53.4">VIN+</text>
<text x="67.6" y="55.2">RS+</text>
<text x="67.6" y="64.4">RS-</text>
<text x="111.5" y="61.8">VCC_3v3</text>
<text x="224.4" y="62.5">MISO</text>
<text x="225.1" y="64.4">SCK</text>
<text x="263.3" y="64.4">MOSI</text>
<text x="263.3" y="62.5">VCC_3v3</text>
<text x="120.5" y="68.1">VCC_3v3</text>
<text x="182.9" y="69.9">VCC_BATT</text>
<text x="225.3" y="66.2">RST</text>
<text x="34.7" y="85.2">VCC_3v3</text>
<text x="89.8" y="89.3">RS+</text>
<text x="102.8" y="89.3">RS-</text>
<text x="225.5" y="95.5">VCC_BATT</text>
<text x="57" y="97.3">RST</text>
<text x="124.4" y="99.1">ADC_SENSOR</text>
<text x="124.4" y="101">ADC_BATT</text>
<text x="52.9" y="104.6">VCC_3v3</text>
<text x="30.2" y="113.8">VBUS</text>
<text x="252.4" y="110.1">ADC_BATT</text>
<text x="30.2" y="115.6">D+</text>
<text x="30.2" y="117.4">D-</text>
<text x="155.1" y="122.9">LCD_RST</text>
<text x="156" y="121.1">LCD_CS</text>
<text x="156.4" y="124.7">LCD_A0</text>
<text x="124.4" y="130.2">MISO</text>
<text x="151.8" y="130.2">LCD_ENABLE</text>
<text x="158.5" y="128.4">MOSI</text>
<text x="159.3" y="126.6">SCK</text>
<text x="124.4" y="132.1">MOSI</text>
<text x="124.4" y="133.9">SCK</text>
<text x="141" y="135.7">LED_ENABLE</text>
<text x="124.4" y="143">LCD_A0</text>
<text x="27.4" y="148.5">VBUS</text>
<text x="124.4" y="146.7">LCD_CS</text>
<text x="124.4" y="144.8">LCD_RST</text>
<text x="124.4" y="148.5">LCD_ENABLE</text>
<text x="27.4" y="150.3">D+</text>
<text x="124.4" y="150.3">LED_ENABLE</text>
<text x="124.4" y="152.2">ADC_ENABLE</text>
<text x="27.4" y="165">D-</text>
</g>
<g font-size="1.6">
<text x="179.2" y="17.7">CHANGE LOG:</text>
<text x="129.8" y="19.6">ADC_REF = 2.56V</text>
<text x="129.8" y="21.2">GAIN = 2.2857 MAX</text>
<text x="179.2" y="19.3">1. Added 3V Reference for Sensor</text>
<text x="38.4" y="38.1">CMAX</text>
<text x="58.5" y="36.2">TOLERANCE = 0.1%</text>
<text x="64" y="49">TOLERANCE = 0.1%</text>
<text x="63.6" y="62.5" transform="rotate(-90 63.6 62.5)">SENSOR</text>
<text x="137.2" y="80.1">CMAX</text>
<text x="181" y="80.1">CMAX</text>
<text x="228.6" y="90.9">(MAX = 6V, MIN = 4.4V)</text>
<text x="254.2" y="112.8">AREF = 2.56VDC</text>
<text x="228.6" y="129.3">ZENER DIODE</text>
<text x="210.3" y="164.2">Title</text>
<text x="217.6" y="166.1">Smart Sleeve System</text>
<text x="210.3" y="169.7">Size</text>
<text x="212.1" y="171.6">B</text>
<text x="217.6" y="169.7">Document Number</text>
<text x="217.6" y="171.6">CAROLON_LIVINGSTON_SMART_SLEEVE_2017</text>
<text x="270.7" y="169.7">Rev</text>
<text x="272.5" y="171.6">2</text>
<text x="210.3" y="175.2">Date:</text>
<text x="219.8" y="175.2">Thursday, February 23, 2017</text>
<text x="246.9" y="175.2">Sheet</text>
<text x="256" y="175.2">1</text>
<text x="261.5" y="175.2">of</text>
<text x="267" y="175.2">1</text>
</g>
<g font-size="1.3">
<text x="29.3" y="1.4">5</text>
<text x="84.1" y="1.4">4</text>
<text x="139" y="1.4">3</text>
<text x="193.8" y="1.4">2</text>
<text x="248.7" y="1.4">1</text>
<text x=".5" y="24.7">D</text>
<text x="276.6" y="24.7">D</text>
<text x=".5" y="68.2">C</text>
<text x="276.6" y="68.2">C</text>
<text x=".5" y="111.6">B</text>
<text x="276.6" y="111.6">B</text>
<text x=".5" y="155">A</text>
<text x="276.6" y="155">A</text>
<text x="29.3" y="176.9">5</text>
<text x="84.1" y="176.9">4</text>
<text x="139" y="176.9">3</text>
<text x="193.8" y="176.9">2</text>
<text x="248.7" y="176.9">1</text>
</g>
</svg>
